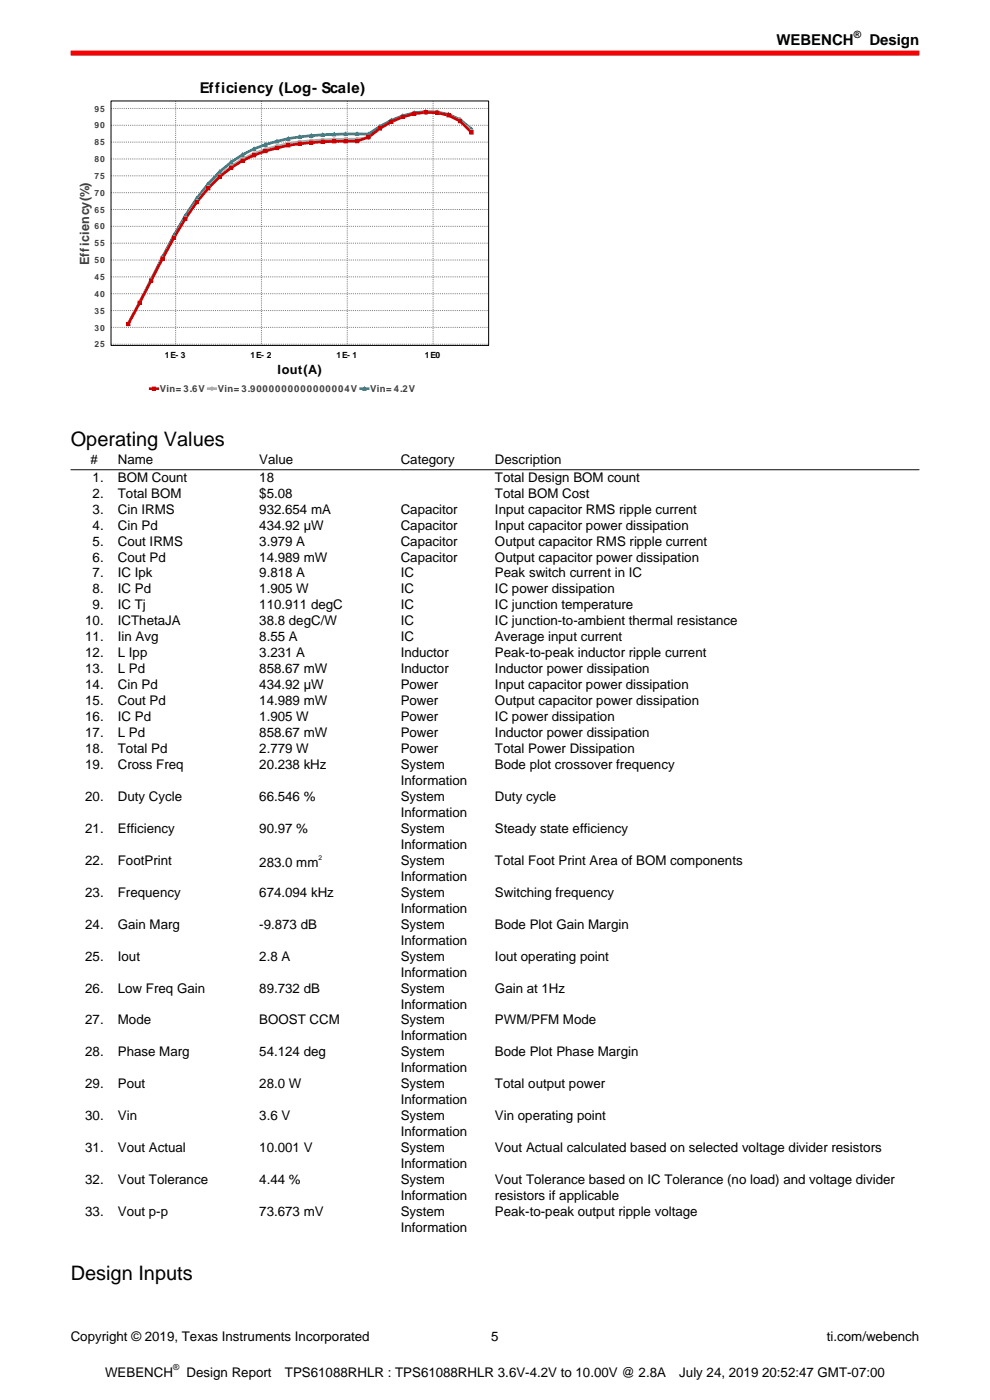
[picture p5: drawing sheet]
<svg xmlns="http://www.w3.org/2000/svg" width="210mm" height="297mm" viewBox="0 0 210 297" stroke-linecap="round" stroke-linejoin="round" font-family="sans-serif">
<path d="M15 11.3h180" fill="none" stroke="#f00" stroke-width="1.1" stroke-linecap="butt"/>
<g fill="#fff">
<path d="M15 16.6h90v67.5h-90z"/>
<path d="M31.5 80.9h57v3.1h-57z"/>
</g>
<path d="M31.9 82.5h1.5" fill="none" stroke="#c00" stroke-width=".56"/>
<path d="M32.3 82.1h.7v.7h-.7z" fill="#c00"/>
<path d="M32.3 82.1h.7v.7h-.7z" fill="none" stroke="#c00" stroke-width=".21"/>
<path d="M44.2 82.5h1.5" fill="none" stroke="#aaa" stroke-width=".56"/>
<circle cx="45" cy="82.5" r=".34" fill="#aaa"/>
<circle cx="45" cy="82.5" r=".34" fill="none" stroke="#aaa" stroke-width=".21"/>
<path d="M76.5 82.5h1.6" fill="none" stroke="#189" stroke-width=".56"/>
<path d="M77.3 82.1l.3 .7h-.6z" fill="#189"/>
<path d="M77.3 82.1l.3 .7h-.6z" fill="none" stroke="#189" stroke-width=".21"/>
<path d="M23.5 21.4h80.1v51.9h-80.1z" fill="#fff"/>
<g fill="none" stroke="#808080" stroke-width=".21" stroke-dasharray=".2 .2" stroke-linecap="butt">
<path d="M23.5 37.3h80.1M23.5 33.7h80.1M23.5 30.2h80.1M23.5 26.6h80.1M23.5 23h80.1M37.3 21.4v51.9M55.5 21.4v51.9M73.7 21.4v51.9M91.9 21.4v51.9M23.5 58.7h80.1M23.5 55.2h80.1M23.5 51.6h80.1"/>
<path d="M23.5 48h80.1M23.5 44.4h80.1M23.5 40.9h80.1M23.5 73h80.1M23.5 69.5h80.1M23.5 65.9h80.1M23.5 62.3h80.1"/>
</g>
<path d="M100 27.4a11.9 11.9 0 0 0-9.7-3.7 21.2 21.2 0 0 0-12.1 4.7h-4.9a50.5 50.5 0 0 0-19.4 3.2 28.3 28.3 0 0 0-12.1 10.5l-2.5 3.6-2.4 4.2-9.7 18.8" fill="none" stroke="#189" stroke-width=".56"/>
<path d="M100 27.7a11.2 11.2 0 0 0-9.7-3.9 20.1 20.1 0 0 0-12.1 5.4l-2.5 .3h-2.4a52 52 0 0 0-19.4 3.1 28 28 0 0 0-12.1 10.1 121 121 0 0 0-9.8 16.8l-4.8 9.3" fill="none" stroke="#aaa" stroke-width=".56"/>
<path d="M100 28.1a10.8 10.8 0 0 0-9.7-4.3 20 20 0 0 0-12.1 5.3l-2.5 .8h-2.4a52.4 52.4 0 0 0-19.4 3 27.8 27.8 0 0 0-12.1 10l-2.5 3.5-2.4 4-9.7 18.3" fill="none" stroke="#c00" stroke-width=".56"/>
<path d="M27.2 68.4l.3 .7h-.6z" fill="#189"/>
<path d="M27.2 68.4l.3 .7h-.6z" fill="none" stroke="#189" stroke-width=".21"/>
<path d="M29.6 63.8l.4 .7h-.7z" fill="#189"/>
<path d="M29.6 63.8l.4 .7h-.7z" fill="none" stroke="#189" stroke-width=".21"/>
<path d="M32 59l.4 .7h-.7z" fill="#189"/>
<path d="M32 59l.4 .7h-.7z" fill="none" stroke="#189" stroke-width=".21"/>
<path d="M34.5 54.2l.3 .7h-.7z" fill="#189"/>
<path d="M34.5 54.2l.3 .7h-.7z" fill="none" stroke="#189" stroke-width=".21"/>
<path d="M36.9 49.6l.3 .7h-.6z" fill="#189"/>
<path d="M36.9 49.6l.3 .7h-.6z" fill="none" stroke="#189" stroke-width=".21"/>
<path d="M39.3 45.4l.4 .7h-.7z" fill="#189"/>
<path d="M39.3 45.4l.4 .7h-.7z" fill="none" stroke="#189" stroke-width=".21"/>
<path d="M41.8 41.7l.3 .7h-.7z" fill="#189"/>
<path d="M41.8 41.7l.3 .7h-.7z" fill="none" stroke="#189" stroke-width=".21"/>
<path d="M44.2 38.6l.3 .7h-.7z" fill="#189"/>
<path d="M44.2 38.6l.3 .7h-.7z" fill="none" stroke="#189" stroke-width=".21"/>
<path d="M46.6 36.1l.3 .7h-.6z" fill="#189"/>
<path d="M46.6 36.1l.3 .7h-.6z" fill="none" stroke="#189" stroke-width=".21"/>
<path d="M49 34.1l.4 .6h-.7z" fill="#189"/>
<path d="M49 34.1l.4 .6h-.7z" fill="none" stroke="#189" stroke-width=".21"/>
<path d="M51.5 32.5l.3 .7h-.7z" fill="#189"/>
<path d="M51.5 32.5l.3 .7h-.7z" fill="none" stroke="#189" stroke-width=".21"/>
<path d="M53.9 31.3l.3 .6h-.6z" fill="#189"/>
<path d="M53.9 31.3l.3 .6h-.6z" fill="none" stroke="#189" stroke-width=".21"/>
<path d="M56.3 30.3l.4 .7h-.7z" fill="#189"/>
<path d="M56.3 30.3l.4 .7h-.7z" fill="none" stroke="#189" stroke-width=".21"/>
<path d="M58.7 29.6l.4 .7h-.7z" fill="#189"/>
<path d="M58.7 29.6l.4 .7h-.7z" fill="none" stroke="#189" stroke-width=".21"/>
<path d="M61.2 29.1l.3 .6h-.7z" fill="#189"/>
<path d="M61.2 29.1l.3 .6h-.7z" fill="none" stroke="#189" stroke-width=".21"/>
<path d="M63.6 28.7l.3 .7h-.6z" fill="#189"/>
<path d="M63.6 28.7l.3 .7h-.6z" fill="none" stroke="#189" stroke-width=".21"/>
<path d="M66 28.4l.4 .7h-.7z" fill="#189"/>
<path d="M66 28.4l.4 .7h-.7z" fill="none" stroke="#189" stroke-width=".21"/>
<path d="M68.5 28.3l.3 .6h-.7z" fill="#189"/>
<path d="M68.5 28.3l.3 .6h-.7z" fill="none" stroke="#189" stroke-width=".21"/>
<path d="M70.9 28.1l.3 .7h-.7z" fill="#189"/>
<path d="M70.9 28.1l.3 .7h-.7z" fill="none" stroke="#189" stroke-width=".21"/>
<path d="M73.3 28.1l.3 .7h-.6z" fill="#189"/>
<path d="M73.3 28.1l.3 .7h-.6z" fill="none" stroke="#189" stroke-width=".21"/>
<path d="M75.7 28.1l.4 .6h-.7z" fill="#189"/>
<path d="M75.7 28.1l.4 .6h-.7z" fill="none" stroke="#189" stroke-width=".21"/>
<path d="M78.2 28.1l.3 .7h-.7z" fill="#189"/>
<path d="M78.2 28.1l.3 .7h-.7z" fill="none" stroke="#189" stroke-width=".21"/>
<path d="M80.6 26.5l.3 .7h-.6z" fill="#189"/>
<path d="M80.6 26.5l.3 .7h-.6z" fill="none" stroke="#189" stroke-width=".21"/>
<path d="M83 25.2l.4 .6h-.7z" fill="#189"/>
<path d="M83 25.2l.4 .6h-.7z" fill="none" stroke="#189" stroke-width=".21"/>
<path d="M85.4 24.2l.4 .7h-.7z" fill="#189"/>
<path d="M85.4 24.2l.4 .7h-.7z" fill="none" stroke="#189" stroke-width=".21"/>
<path d="M87.9 23.6l.3 .7h-.7z" fill="#189"/>
<path d="M87.9 23.6l.3 .7h-.7z" fill="none" stroke="#189" stroke-width=".21"/>
<path d="M90.3 23.3l.3 .7h-.6z" fill="#189"/>
<path d="M90.3 23.3l.3 .7h-.6z" fill="none" stroke="#189" stroke-width=".21"/>
<path d="M92.7 23.4l.4 .7h-.7z" fill="#189"/>
<path d="M92.7 23.4l.4 .7h-.7z" fill="none" stroke="#189" stroke-width=".21"/>
<path d="M95.2 23.9l.3 .7h-.7z" fill="#189"/>
<path d="M95.2 23.9l.3 .7h-.7z" fill="none" stroke="#189" stroke-width=".21"/>
<path d="M97.6 25l.3 .7h-.7z" fill="#189"/>
<path d="M97.6 25l.3 .7h-.7z" fill="none" stroke="#189" stroke-width=".21"/>
<path d="M100 27.1l.3 .6h-.6z" fill="#189"/>
<path d="M100 27.1l.3 .6h-.6z" fill="none" stroke="#189" stroke-width=".21"/>
<circle cx="27.2" cy="68.8" r=".34" fill="#aaa"/>
<circle cx="27.2" cy="68.8" r=".34" fill="none" stroke="#aaa" stroke-width=".21"/>
<circle cx="29.6" cy="64.2" r=".34" fill="#aaa"/>
<circle cx="29.6" cy="64.2" r=".34" fill="none" stroke="#aaa" stroke-width=".21"/>
<circle cx="32" cy="59.5" r=".34" fill="#aaa"/>
<circle cx="32" cy="59.5" r=".34" fill="none" stroke="#aaa" stroke-width=".21"/>
<circle cx="34.5" cy="54.8" r=".34" fill="#aaa"/>
<circle cx="34.5" cy="54.8" r=".34" fill="none" stroke="#aaa" stroke-width=".21"/>
<circle cx="36.9" cy="50.3" r=".34" fill="#aaa"/>
<circle cx="36.9" cy="50.3" r=".34" fill="none" stroke="#aaa" stroke-width=".21"/>
<circle cx="39.3" cy="46.2" r=".34" fill="#aaa"/>
<circle cx="39.3" cy="46.2" r=".34" fill="none" stroke="#aaa" stroke-width=".21"/>
<circle cx="41.8" cy="42.7" r=".34" fill="#aaa"/>
<circle cx="41.8" cy="42.7" r=".34" fill="none" stroke="#aaa" stroke-width=".21"/>
<circle cx="44.2" cy="39.7" r=".34" fill="#aaa"/>
<circle cx="44.2" cy="39.7" r=".34" fill="none" stroke="#aaa" stroke-width=".21"/>
<circle cx="46.6" cy="37.2" r=".34" fill="#aaa"/>
<circle cx="46.6" cy="37.2" r=".34" fill="none" stroke="#aaa" stroke-width=".21"/>
<circle cx="49" cy="35.3" r=".34" fill="#aaa"/>
<circle cx="49" cy="35.3" r=".34" fill="none" stroke="#aaa" stroke-width=".21"/>
<circle cx="51.5" cy="33.7" r=".34" fill="#aaa"/>
<circle cx="51.5" cy="33.7" r=".34" fill="none" stroke="#aaa" stroke-width=".21"/>
<circle cx="53.9" cy="32.6" r=".34" fill="#aaa"/>
<circle cx="53.9" cy="32.6" r=".34" fill="none" stroke="#aaa" stroke-width=".21"/>
<circle cx="56.3" cy="31.7" r=".34" fill="#aaa"/>
<circle cx="56.3" cy="31.7" r=".34" fill="none" stroke="#aaa" stroke-width=".21"/>
<circle cx="58.7" cy="31" r=".34" fill="#aaa"/>
<circle cx="58.7" cy="31" r=".34" fill="none" stroke="#aaa" stroke-width=".21"/>
<circle cx="61.2" cy="30.5" r=".34" fill="#aaa"/>
<circle cx="61.2" cy="30.5" r=".34" fill="none" stroke="#aaa" stroke-width=".21"/>
<circle cx="63.6" cy="30.1" r=".34" fill="#aaa"/>
<circle cx="63.6" cy="30.1" r=".34" fill="none" stroke="#aaa" stroke-width=".21"/>
<circle cx="66" cy="29.9" r=".34" fill="#aaa"/>
<circle cx="66" cy="29.9" r=".34" fill="none" stroke="#aaa" stroke-width=".21"/>
<circle cx="68.5" cy="29.7" r=".34" fill="#aaa"/>
<circle cx="68.5" cy="29.7" r=".34" fill="none" stroke="#aaa" stroke-width=".21"/>
<circle cx="70.9" cy="29.6" r=".34" fill="#aaa"/>
<circle cx="70.9" cy="29.6" r=".34" fill="none" stroke="#aaa" stroke-width=".21"/>
<circle cx="73.3" cy="29.5" r=".34" fill="#aaa"/>
<circle cx="73.3" cy="29.5" r=".34" fill="none" stroke="#aaa" stroke-width=".21"/>
<circle cx="75.7" cy="29.5" r=".34" fill="#aaa"/>
<circle cx="75.7" cy="29.5" r=".34" fill="none" stroke="#aaa" stroke-width=".21"/>
<circle cx="78.2" cy="29.2" r=".34" fill="#aaa"/>
<circle cx="78.2" cy="29.2" r=".34" fill="none" stroke="#aaa" stroke-width=".21"/>
<circle cx="80.6" cy="27.3" r=".34" fill="#aaa"/>
<circle cx="80.6" cy="27.3" r=".34" fill="none" stroke="#aaa" stroke-width=".21"/>
<circle cx="83" cy="25.9" r=".34" fill="#aaa"/>
<circle cx="83" cy="25.9" r=".34" fill="none" stroke="#aaa" stroke-width=".21"/>
<circle cx="85.4" cy="24.8" r=".34" fill="#aaa"/>
<circle cx="85.4" cy="24.8" r=".34" fill="none" stroke="#aaa" stroke-width=".21"/>
<circle cx="87.9" cy="24.1" r=".34" fill="#aaa"/>
<circle cx="87.9" cy="24.1" r=".34" fill="none" stroke="#aaa" stroke-width=".21"/>
<circle cx="90.3" cy="23.8" r=".34" fill="#aaa"/>
<circle cx="90.3" cy="23.8" r=".34" fill="none" stroke="#aaa" stroke-width=".21"/>
<circle cx="92.7" cy="23.9" r=".34" fill="#aaa"/>
<circle cx="92.7" cy="23.9" r=".34" fill="none" stroke="#aaa" stroke-width=".21"/>
<circle cx="95.2" cy="24.4" r=".34" fill="#aaa"/>
<circle cx="95.2" cy="24.4" r=".34" fill="none" stroke="#aaa" stroke-width=".21"/>
<circle cx="97.6" cy="25.5" r=".34" fill="#aaa"/>
<circle cx="97.6" cy="25.5" r=".34" fill="none" stroke="#aaa" stroke-width=".21"/>
<circle cx="100" cy="27.7" r=".34" fill="#aaa"/>
<circle cx="100" cy="27.7" r=".34" fill="none" stroke="#aaa" stroke-width=".21"/>
<path d="M26.9 68.4h.6v.7h-.6z" fill="#c00"/>
<path d="M26.9 68.4h.6v.7h-.6z" fill="none" stroke="#c00" stroke-width=".21"/>
<path d="M29.3 63.9h.7v.7h-.7z" fill="#c00"/>
<path d="M29.3 63.9h.7v.7h-.7z" fill="none" stroke="#c00" stroke-width=".21"/>
<path d="M31.7 59.2h.7v.7h-.7z" fill="#c00"/>
<path d="M31.7 59.2h.7v.7h-.7z" fill="none" stroke="#c00" stroke-width=".21"/>
<path d="M34.1 54.5h.7v.7h-.7z" fill="#c00"/>
<path d="M34.1 54.5h.7v.7h-.7z" fill="none" stroke="#c00" stroke-width=".21"/>
<path d="M36.6 50.1h.6v.7h-.6z" fill="#c00"/>
<path d="M36.6 50.1h.6v.7h-.6z" fill="none" stroke="#c00" stroke-width=".21"/>
<path d="M39 46.1h.7v.6h-.7z" fill="#c00"/>
<path d="M39 46.1h.7v.6h-.7z" fill="none" stroke="#c00" stroke-width=".21"/>
<path d="M41.4 42.5h.7v.7h-.7z" fill="#c00"/>
<path d="M41.4 42.5h.7v.7h-.7z" fill="none" stroke="#c00" stroke-width=".21"/>
<path d="M43.8 39.6h.7v.7h-.7z" fill="#c00"/>
<path d="M43.8 39.6h.7v.7h-.7z" fill="none" stroke="#c00" stroke-width=".21"/>
<path d="M46.3 37.2h.6v.6h-.6z" fill="#c00"/>
<path d="M46.3 37.2h.6v.6h-.6z" fill="none" stroke="#c00" stroke-width=".21"/>
<path d="M48.7 35.2h.7v.7h-.7z" fill="#c00"/>
<path d="M48.7 35.2h.7v.7h-.7z" fill="none" stroke="#c00" stroke-width=".21"/>
<path d="M51.1 33.7h.7v.7h-.7z" fill="#c00"/>
<path d="M51.1 33.7h.7v.7h-.7z" fill="none" stroke="#c00" stroke-width=".21"/>
<path d="M53.6 32.6h.6v.7h-.6z" fill="#c00"/>
<path d="M53.6 32.6h.6v.7h-.6z" fill="none" stroke="#c00" stroke-width=".21"/>
<path d="M56 31.7h.7v.7h-.7z" fill="#c00"/>
<path d="M56 31.7h.7v.7h-.7z" fill="none" stroke="#c00" stroke-width=".21"/>
<path d="M58.4 31.1h.7v.6h-.7z" fill="#c00"/>
<path d="M58.4 31.1h.7v.6h-.7z" fill="none" stroke="#c00" stroke-width=".21"/>
<path d="M60.8 30.5h.7v.7h-.7z" fill="#c00"/>
<path d="M60.8 30.5h.7v.7h-.7z" fill="none" stroke="#c00" stroke-width=".21"/>
<path d="M63.3 30.2h.6v.6h-.6z" fill="#c00"/>
<path d="M63.3 30.2h.6v.6h-.6z" fill="none" stroke="#c00" stroke-width=".21"/>
<path d="M65.7 29.9h.7v.7h-.7z" fill="#c00"/>
<path d="M65.7 29.9h.7v.7h-.7z" fill="none" stroke="#c00" stroke-width=".21"/>
<path d="M68.1 29.8h.7v.6h-.7z" fill="#c00"/>
<path d="M68.1 29.8h.7v.6h-.7z" fill="none" stroke="#c00" stroke-width=".21"/>
<path d="M70.5 29.7h.7v.6h-.7z" fill="#c00"/>
<path d="M70.5 29.7h.7v.6h-.7z" fill="none" stroke="#c00" stroke-width=".21"/>
<path d="M73 29.6h.6v.7h-.6z" fill="#c00"/>
<path d="M73 29.6h.6v.7h-.6z" fill="none" stroke="#c00" stroke-width=".21"/>
<path d="M75.4 29.6h.7v.7h-.7z" fill="#c00"/>
<path d="M75.4 29.6h.7v.7h-.7z" fill="none" stroke="#c00" stroke-width=".21"/>
<path d="M77.8 28.8h.7v.6h-.7z" fill="#c00"/>
<path d="M77.8 28.8h.7v.6h-.7z" fill="none" stroke="#c00" stroke-width=".21"/>
<path d="M80.3 26.9h.6v.7h-.6z" fill="#c00"/>
<path d="M80.3 26.9h.6v.7h-.6z" fill="none" stroke="#c00" stroke-width=".21"/>
<path d="M82.7 25.5h.7v.7h-.7z" fill="#c00"/>
<path d="M82.7 25.5h.7v.7h-.7z" fill="none" stroke="#c00" stroke-width=".21"/>
<path d="M85.1 24.5h.7v.6h-.7z" fill="#c00"/>
<path d="M85.1 24.5h.7v.6h-.7z" fill="none" stroke="#c00" stroke-width=".21"/>
<path d="M87.5 23.8h.7v.6h-.7z" fill="#c00"/>
<path d="M87.5 23.8h.7v.6h-.7z" fill="none" stroke="#c00" stroke-width=".21"/>
<path d="M90 23.5h.6v.7h-.6z" fill="#c00"/>
<path d="M90 23.5h.6v.7h-.6z" fill="none" stroke="#c00" stroke-width=".21"/>
<path d="M92.4 23.6h.7v.7h-.7z" fill="#c00"/>
<path d="M92.4 23.6h.7v.7h-.7z" fill="none" stroke="#c00" stroke-width=".21"/>
<path d="M94.8 24.1h.7v.7h-.7z" fill="#c00"/>
<path d="M94.8 24.1h.7v.7h-.7z" fill="none" stroke="#c00" stroke-width=".21"/>
<path d="M97.2 25.4h.7v.6h-.7z" fill="#c00"/>
<path d="M97.2 25.4h.7v.6h-.7z" fill="none" stroke="#c00" stroke-width=".21"/>
<path d="M99.7 27.8h.6v.6h-.6z" fill="#c00"/>
<path d="M99.7 27.8h.6v.6h-.6z" fill="none" stroke="#c00" stroke-width=".21"/>
<path d="M23.5 21.4h80.1v51.9h-80.1z" fill="none" stroke="#000" stroke-width=".21"/>
<path d="M15 99.6h180" fill="none" stroke="#444" stroke-width=".26"/>
<g font-size="4.2">
<text x="15" y="94.7">Operating Values</text>
<text x="15" y="271.5">Design Inputs</text>
</g>
<g font-size="3.2">
<text x="164.7" y="9.6">WEBENCH</text>
<text x="184.4" y="9.6">Design</text>
</g>
<text font-size="3.1" x="42.4" y="19.7">Efficiency (Log- Scale)</text>
<g font-size="2.8">
<text x="19.2" y="98.5">#</text>
<text x="25" y="98.5">Name</text>
<text x="55" y="98.5">Value</text>
<text x="85" y="98.5">Category</text>
<text x="105" y="98.5">Description</text>
<text x="19.6" y="102.2">1.</text>
<text x="19.6" y="105.6">2.</text>
<text x="25" y="102.2">BOM Count</text>
<text x="25" y="105.6">Total BOM</text>
<text x="55" y="102.2">18</text>
<text x="55" y="105.6">$5.08</text>
<text x="105" y="102.2">Total Design BOM count</text>
<text x="105" y="105.6">Total BOM Cost</text>
<text x="19.6" y="109">3.</text>
<text x="19.6" y="112.3">4.</text>
<text x="25" y="109">Cin IRMS</text>
<text x="25" y="112.3">Cin Pd</text>
<text x="55" y="109">932.654 mA</text>
<text x="55" y="112.3">434.92 µW</text>
<text x="85" y="109">Capacitor</text>
<text x="85" y="112.3">Capacitor</text>
<text x="105" y="109">Input capacitor RMS ripple current</text>
<text x="105" y="112.3">Input capacitor power dissipation</text>
<text x="19.6" y="115.7">5.</text>
<text x="19.6" y="119.1">6.</text>
<text x="25" y="115.7">Cout IRMS</text>
<text x="25" y="119.1">Cout Pd</text>
<text x="55" y="115.7">3.979 A</text>
<text x="55" y="119.1">14.989 mW</text>
<text x="85" y="115.7">Capacitor</text>
<text x="85" y="119.1">Capacitor</text>
<text x="105" y="115.7">Output capacitor RMS ripple current</text>
<text x="105" y="119.1">Output capacitor power dissipation</text>
<text x="19.6" y="122.5">7.</text>
<text x="19.6" y="125.9">8.</text>
<text x="25" y="122.5">IC Ipk</text>
<text x="25" y="125.9">IC Pd</text>
<text x="55" y="122.5">9.818 A</text>
<text x="55" y="125.9">1.905 W</text>
<text x="85" y="122.5">IC</text>
<text x="85" y="125.9">IC</text>
<text x="105" y="122.5">Peak switch current in IC</text>
<text x="105" y="125.9">IC power dissipation</text>
<text x="19.6" y="129.3">9.</text>
<text x="25" y="129.3">IC Tj</text>
<text x="55" y="129.3">110.911 degC</text>
<text x="85" y="129.3">IC</text>
<text x="105" y="129.3">IC junction temperature</text>
<text x="18.1" y="132.7">10.</text>
<text x="18.1" y="136.1">11.</text>
<text x="25" y="132.7">ICThetaJA</text>
<text x="25" y="136.1">Iin Avg</text>
<text x="55" y="132.7">38.8 degC/W</text>
<text x="55" y="136.1">8.55 A</text>
<text x="85" y="132.7">IC</text>
<text x="85" y="136.1">IC</text>
<text x="105" y="132.7">IC junction-to-ambient thermal resistance</text>
<text x="105" y="136.1">Average input current</text>
<text x="18.1" y="139.4">12.</text>
<text x="18.1" y="142.8">13.</text>
<text x="25" y="139.4">L Ipp</text>
<text x="25" y="142.8">L Pd</text>
<text x="55" y="139.4">3.231 A</text>
<text x="55" y="142.8">858.67 mW</text>
<text x="85" y="139.4">Inductor</text>
<text x="85" y="142.8">Inductor</text>
<text x="105" y="139.4">Peak-to-peak inductor ripple current</text>
<text x="105" y="142.8">Inductor power dissipation</text>
<text x="18.1" y="146.2">14.</text>
<text x="18.1" y="149.6">15.</text>
<text x="25" y="146.2">Cin Pd</text>
<text x="25" y="149.6">Cout Pd</text>
<text x="55" y="146.2">434.92 µW</text>
<text x="55" y="149.6">14.989 mW</text>
<text x="85" y="146.2">Power</text>
<text x="85" y="149.6">Power</text>
<text x="105" y="146.2">Input capacitor power dissipation</text>
<text x="105" y="149.6">Output capacitor power dissipation</text>
<text x="18.1" y="153">16.</text>
<text x="25" y="153">IC Pd</text>
<text x="55" y="153">1.905 W</text>
<text x="85" y="153">Power</text>
<text x="105" y="153">IC power dissipation</text>
<text x="18.1" y="156.4">17.</text>
<text x="18.1" y="159.8">18.</text>
<text x="25" y="156.4">L Pd</text>
<text x="25" y="159.8">Total Pd</text>
<text x="55" y="156.4">858.67 mW</text>
<text x="55" y="159.8">2.779 W</text>
<text x="85" y="156.4">Power</text>
<text x="85" y="159.8">Power</text>
<text x="105" y="156.4">Inductor power dissipation</text>
<text x="105" y="159.8">Total Power Dissipation</text>
<text x="18.1" y="163.1">19.</text>
<text x="25" y="163.1">Cross Freq</text>
<text x="55" y="163.1">20.238 kHz</text>
<text x="85" y="163.1">System</text>
<text x="85" y="166.5">Information</text>
<text x="105" y="163.1">Bode plot crossover frequency</text>
<text x="18.1" y="169.9">20.</text>
<text x="25" y="169.9">Duty Cycle</text>
<text x="55" y="169.9">66.546 %</text>
<text x="85" y="169.9">System</text>
<text x="85" y="173.3">Information</text>
<text x="105" y="169.9">Duty cycle</text>
<text x="18.1" y="176.7">21.</text>
<text x="25" y="176.7">Efficiency</text>
<text x="55" y="176.7">90.97 %</text>
<text x="85" y="176.7">System</text>
<text x="105" y="176.7">Steady state efficiency</text>
<text x="18.1" y="183.5">22.</text>
<text x="25" y="183.5">FootPrint</text>
<text x="55" y="183.9">283.0 mm</text>
<text x="85" y="180.1">Information</text>
<text x="85" y="183.5">System</text>
<text x="105" y="183.5">Total Foot Print Area of BOM components</text>
<text x="18.1" y="190.2">23.</text>
<text x="25" y="190.2">Frequency</text>
<text x="55" y="190.2">674.094 kHz</text>
<text x="85" y="186.9">Information</text>
<text x="85" y="190.2">System</text>
<text x="105" y="190.2">Switching frequency</text>
<text x="18.1" y="197">24.</text>
<text x="25" y="197">Gain Marg</text>
<text x="55" y="197">-9.873 dB</text>
<text x="85" y="193.6">Information</text>
<text x="85" y="197">System</text>
<text x="105" y="197">Bode Plot Gain Margin</text>
<text x="18.1" y="203.8">25.</text>
<text x="25" y="203.8">Iout</text>
<text x="55" y="203.8">2.8 A</text>
<text x="85" y="200.4">Information</text>
<text x="85" y="203.8">System</text>
<text x="105" y="203.8">Iout operating point</text>
<text x="85" y="207.2">Information</text>
<text x="18.1" y="210.6">26.</text>
<text x="25" y="210.6">Low Freq Gain</text>
<text x="55" y="210.6">89.732 dB</text>
<text x="85" y="210.6">System</text>
<text x="85" y="213.9">Information</text>
<text x="105" y="210.6">Gain at 1Hz</text>
<text x="18.1" y="217.3">27.</text>
<text x="25" y="217.3">Mode</text>
<text x="55" y="217.3">BOOST CCM</text>
<text x="85" y="217.3">System</text>
<text x="85" y="220.7">Information</text>
<text x="105" y="217.3">PWM/PFM Mode</text>
<text x="18.1" y="224.1">28.</text>
<text x="25" y="224.1">Phase Marg</text>
<text x="55" y="224.1">54.124 deg</text>
<text x="85" y="224.1">System</text>
<text x="85" y="227.5">Information</text>
<text x="105" y="224.1">Bode Plot Phase Margin</text>
<text x="18.1" y="230.9">29.</text>
<text x="25" y="230.9">Pout</text>
<text x="55" y="230.9">28.0 W</text>
<text x="85" y="230.9">System</text>
<text x="105" y="230.9">Total output power</text>
<text x="18.1" y="237.7">30.</text>
<text x="25" y="237.7">Vin</text>
<text x="55" y="237.7">3.6 V</text>
<text x="85" y="234.3">Information</text>
<text x="85" y="237.7">System</text>
<text x="105" y="237.7">Vin operating point</text>
<text x="18.1" y="244.4">31.</text>
<text x="25" y="244.4">Vout Actual</text>
<text x="55" y="244.4">10.001 V</text>
<text x="85" y="241">Information</text>
<text x="85" y="244.4">System</text>
<text x="105" y="244.4">Vout Actual calculated based on selected voltage divider resistors</text>
<text x="18.1" y="251.2">32.</text>
<text x="25" y="251.2">Vout Tolerance</text>
<text x="55" y="251.2">4.44 %</text>
<text x="85" y="247.8">Information</text>
<text x="85" y="251.2">System</text>
<text x="105" y="251.2">Vout Tolerance based on IC Tolerance (no load) and voltage divider</text>
<text x="18.1" y="258">33.</text>
<text x="25" y="258">Vout p-p</text>
<text x="55" y="258">73.673 mV</text>
<text x="85" y="254.6">Information</text>
<text x="85" y="258">System</text>
<text x="105" y="254.6">resistors if applicable</text>
<text x="105" y="258">Peak-to-peak output ripple voltage</text>
<text x="85" y="261.4">Information</text>
<text x="15" y="284.4">Copyright © 2019, Texas Instruments Incorporated</text>
<text x="104.2" y="284.4">5</text>
<text x="175.4" y="284.4">ti.com/webench</text>
<text x="22.3" y="292">WEBENCH</text>
<text x="39.6" y="292">Design Report</text>
<text x="60.4" y="292">TPS61088RHLR : TPS61088RHLR 3.6V-4.2V to 10.00V @ 2.8A</text>
<text x="144.1" y="292">July 24, 2019 20:52:47 GMT-07:00</text>
</g>
<text font-size="2.7" fill="#404040" x="18.9" y="56.1" transform="rotate(-90 18.9 56.1)">Efficiency(%)</text>
<text font-size="2.7" x="58.9" y="79.4">Iout(A)</text>
<text font-size="2.1" x="181.1" y="8">®</text>
<g font-size="2" fill="#404040">
<text x="33.9" y="83.2">Vin= 3.6V</text>
<text x="46.2" y="83.2">Vin= 3.9000000000000004V</text>
<text x="78.5" y="83.2">Vin= 4.2V</text>
</g>
<g font-size="1.8" fill="#404040">
<text x="20" y="23.7">95</text>
<text x="20" y="27.2">90</text>
<text x="20" y="34.4">80</text>
<text x="20" y="30.8">85</text>
<text x="20" y="41.5">70</text>
<text x="20" y="38">75</text>
<text x="20" y="45.1">65</text>
<text x="20" y="52.3">55</text>
<text x="20" y="48.7">60</text>
<text x="20" y="59.4">45</text>
<text x="20" y="55.8">50</text>
<text x="20" y="63">40</text>
<text x="20" y="70.1">30</text>
<text x="20" y="66.5">35</text>
<text x="20" y="73.7">25</text>
</g>
<g font-size="1.8">
<text x="35" y="76">1E- 3</text>
<text x="53.2" y="76">1E- 2</text>
<text x="71.4" y="76">1E- 1</text>
<text x="90.1" y="76">1E0</text>
<text x="36.7" y="290.6">®</text>
</g>
<text font-size="1.4" x="67.5" y="182.5">2</text>
</svg>
